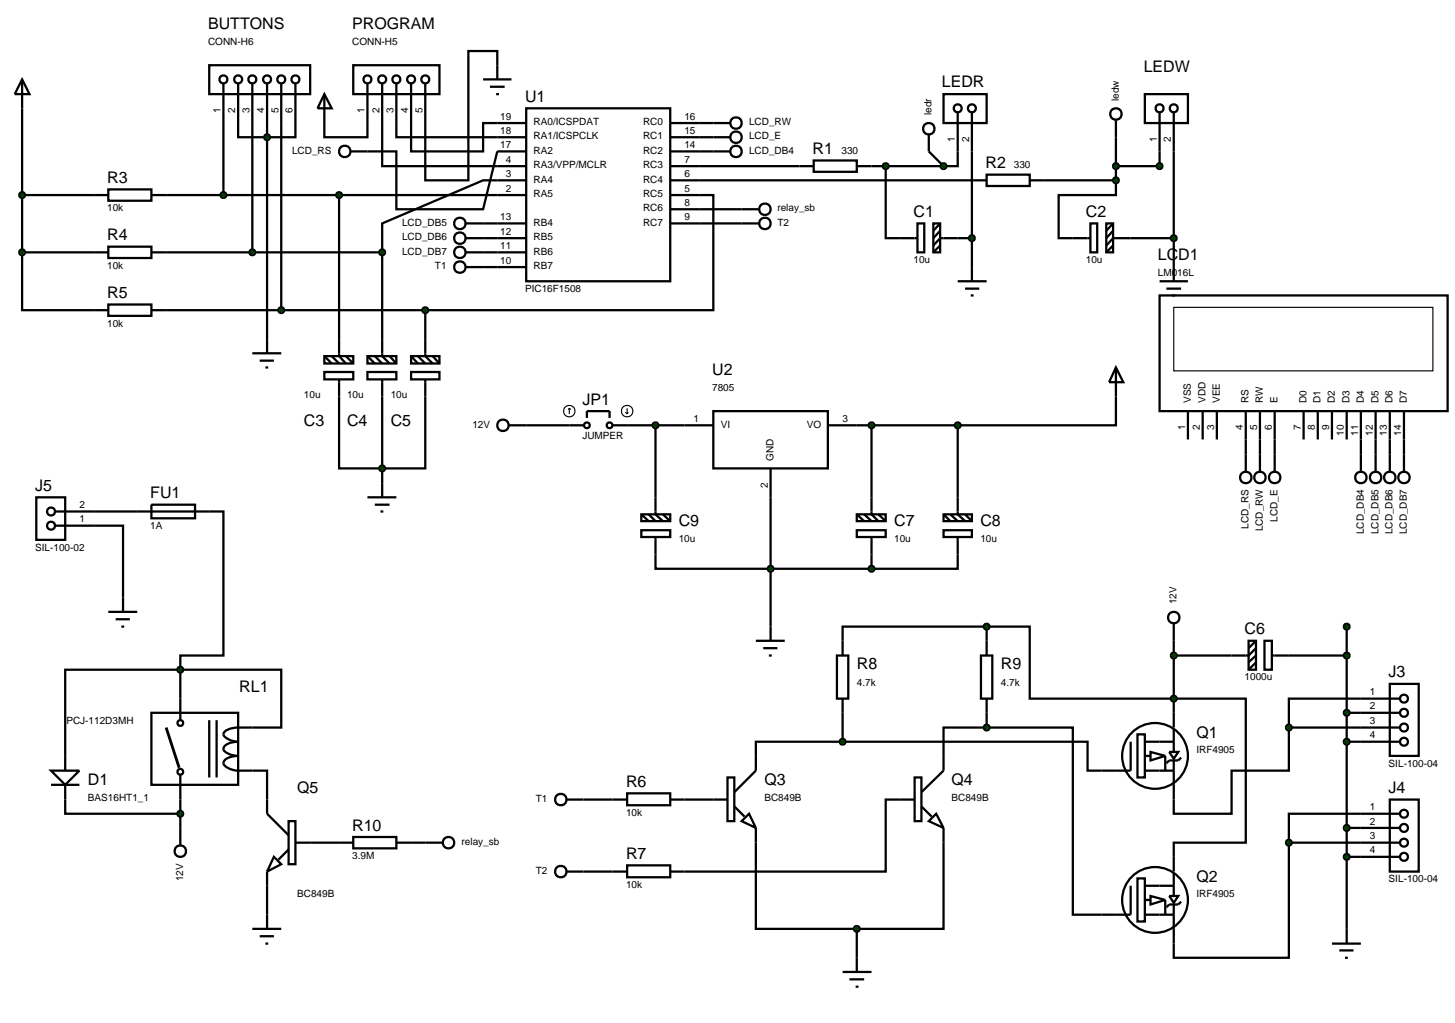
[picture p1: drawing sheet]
<svg xmlns="http://www.w3.org/2000/svg" width="257mm" height="180mm" viewBox="0 0 257 180" stroke-linecap="round" stroke-linejoin="round" font-family="sans-serif">
<g fill="none" stroke="#000" stroke-width=".4">
<path d="M3.9 19.1v25.4M87.7 11.5v-2.5h-5.1v22.8h-7.6v-10.1M92.8 19.1h25.4v30.5h-25.4zM201.9 16.6h7.6v5.1h-7.6zM204.5 19.9v9.4h-7.7M207 19.9v29.7M3.9 34.4h12.7M29.3 34.4h63.5M39.4 21.7v12.7M42 21.7v2.5h10.1v-2.5M44.5 21.7v22.8M47.1 21.7v38.1"/>
<path d="M49.6 21.7v33M57.2 21.7v2.5h7.6v-2.5M59.8 34.4v25.4M64.8 26.7h5.1v10.2h15.3l2.5-10.2h5.1M67.4 21.7v7.6h25.4M69.9 21.7v2.5h22.9M72.5 21.7v5h12.7v-5h7.6M85.2 39.4h7.6M92.8 31.8h-7.6l-17.8 7.6v5.1M118.2 34.4h7.6v20.3h-50.8M118.2 29.3h22.8M118.2 31.8h53.2"/>
<path d="M118.2 36.9h12.6M118.2 39.4h12.6M118.2 21.7h7.6M118.2 24.2h7.6M118.2 26.7h7.6M153.7 29.3h12.7M156.2 29.3v12.7h2.5M163.8 26.7l2.6 2.6M168.9 26.7v2.6h-2.5M171.4 26.7v20.4M184.1 31.8h12.7M196.8 31.8v2.6h-10.1v7.6h2.5"/>
<path d="M196.8 21.2v10.6M3.9 44.5v10.2h12.7M3.9 44.5h12.7M29.3 44.5h38.1M29.3 54.7h45.7M67.4 44.5v15.3M75 54.7v5.1M85.2 42h7.6M85.2 44.5h7.6M85.2 47.1h7.6M168.9 42h2.5M199.4 42h7.6"/>
<path d="M204.5 49.6h5M205.7 50.9h2.6M206.7 52.1h.5M59.8 69.9v12.7h15.2v-12.7M67.4 69.9v15.3M92.8 75h7.6M110.6 75h10.1M115.6 75v12.7M151.1 75h17.8M153.7 75v12.7M168.9 75v12.7M196.8 69.9v5.1h-27.9"/>
<path d="M219.7 77.5v2.6M222.2 77.5v2.6M224.8 77.5v2.6M240 77.5v2.6M242.6 77.5v2.6M245.1 77.5v2.6M247.6 77.5v2.6M16.6 92.7h5.1v12.7M16.6 90.2h7.6M36.9 90.2h2.5v25.4h-7.6v2.5M115.6 97.8v2.5h38.1M135.9 87.7v22.8"/>
<path d="M153.7 97.8v2.5M168.9 97.8v2.5h-15.2M31.8 118.1h17.8v10.2h-5.1M31.8 118.1h-20.3v15.2M31.8 118.1v5.1M174 110.5h7.6v12.7h38.1v25.4h-12.7v2.5M174 110.5h-25.4v2.5M174 110.5v2.5M207 113v12.7M207 115.6h10.2M227.3 115.6h10.2M237.5 110.5v53.3"/>
<path d="M44.5 135.9h2.6v5.1M148.6 130.8h43.2v5.1h2.5M148.6 130.8h-15.3v2.5M148.6 125.7v5.1M174 128.3h-7.6v5M174 128.3h15.2v33h5.1M174 125.7v2.6M227.3 128.3v7.6h-10.1v7.6h-10.2v-2.5M227.3 128.3h12.7M237.5 130.8h2.5M237.5 125.7h2.5M240 123.2h-12.7v5.1"/>
<path d="M11.5 141v2.5h20.3M31.8 141v5M47.1 156.2v5.1M54.7 148.6h5.1M72.5 148.6h2.5M102.9 141h5.1M102.9 153.7h5.1M120.7 141h5.1M133.3 148.6v15.2h17.8M158.7 141h-2.5v12.7h-35.5M166.4 148.6v15.2h-15.3M227.3 148.6v20.3h-20.3v-2.5"/>
<path d="M227.3 148.6h12.7M237.5 146h2.5M237.5 151.1h2.5M240 143.5h-12.7v5.1M151.1 163.8v5.1"/>
<circle cx="204.5" cy="19.1" r=".7"/>
<circle cx="207" cy="19.1" r=".7"/>
<circle cx="196.8" cy="20.1" r="1.01"/>
</g>
<path d="M204.1 29l.4-.2-.5 .5zM204.5 28.8l.4 .2 .1 .3zM205 29.3l-.1 .3-.4 .2zM204 29.3l.5 .5-.4-.2z" fill="#004000" stroke="#000" stroke-width=".4"/>
<path d="M204 29.3l.5-.5 .5 .5-.5 .5z" fill="#004000"/>
<g fill="none" stroke="#000" stroke-width=".4">
<path d="M166.4 16.6h7.6v5.1h-7.6zM168.9 19.9v6.8M171.4 19.9v6.8M163.8 23.7v3M168.9 49.6h5.1M170.2 50.9h2.5M171.2 52.1h.5M171.4 47.1v2.5"/>
<circle cx="168.9" cy="19.1" r=".7"/>
<circle cx="171.4" cy="19.1" r=".7"/>
<circle cx="163.8" cy="22.7" r="1.01"/>
</g>
<path d="M166.1 28.9l.3-.1-.5 .5zM166.4 28.8l.3 .1 .2 .4zM166.9 29.3l-.1 .3-.4 .2zM165.9 29.3l.5 .5-.4-.2z" fill="#004000" stroke="#000" stroke-width=".4"/>
<path d="M165.9 29.3l.5-.5 .5 .5-.5 .5z" fill="#004000"/>
<path d="M141 29.3h2.5M143.5 28.3h7.6v2h-7.6zM151.1 29.3h2.6M171.4 31.8h2.6M174 30.8h7.6v2h-7.6zM181.6 31.8h2.5" fill="none" stroke="#000" stroke-width=".4"/>
<path d="M196.4 29l.4-.2-.5 .5zM196.8 28.8l.3 .1 .2 .4zM196.8 29.8l.5-.5-.2 .4zM196.3 29.3l.5 .5-.4-.2z" fill="#004000" stroke="#000" stroke-width=".4"/>
<path d="M196.3 29.3l.5-.5 .5 .5-.5 .5z" fill="#004000"/>
<path d="M161.8 39.4h1.2v5.1h-1.2zM164.6 39.4h1.2v5.1h-1.2zM165.8 39.4l-1.2 1.3M158.7 42h3.1M165.8 40.7l-1.2 1.3M165.8 43.3l-1.2 1.2M168.9 42h-3.1l-1.2 1.3" fill="none" stroke="#000" stroke-width=".4"/>
<g fill="#004000" stroke="#000" stroke-width=".4">
<path d="M171.1 41.6l.3-.1-.5 .5zM171.4 41.5l.3 .1 .2 .4zM171.4 42.5l.5-.5-.2 .4zM170.9 42l.5 .5-.4-.2z"/>
<path d="M155.8 29l.4-.2-.5 .5zM156.2 28.8l.3 .1 .2 .4zM156.7 29.3l-.1 .3-.4 .2zM155.7 29.3l.5 .5-.3-.1z"/>
</g>
<g fill="#004000">
<path d="M171.4 41.5l.5 .5-.5 .5-.5-.5z"/>
<path d="M155.7 29.3l.5-.5 .5 .5-.5 .5z"/>
</g>
<path d="M192.3 39.4h1.2v5.1h-1.2zM195.1 39.4h1.2v5.1h-1.2zM196.3 39.4l-1.2 1.3M189.2 42h3.1M196.3 40.7l-1.2 1.3M196.3 43.3l-1.2 1.2M199.4 42h-3.1l-1.2 1.3" fill="none" stroke="#000" stroke-width=".4"/>
<g fill="#004000" stroke="#000" stroke-width=".4">
<path d="M206.6 41.7l.4-.2-.5 .5zM207 41.5l.4 .2 .1 .3zM207 42.5l.5-.5-.1 .3zM206.5 42l.5 .5-.3-.1z"/>
<path d="M196.5 31.4l.3-.1-.5 .5zM196.8 31.3l.4 .2 .1 .3zM196.8 32.3l.5-.5-.2 .4zM196.3 31.8l.5 .5-.4-.2z"/>
</g>
<g fill="#004000">
<path d="M206.5 42l.5-.5 .5 .5-.5 .5z"/>
<path d="M196.8 31.3l.5 .5-.5 .5-.5-.5z"/>
</g>
<g fill="none" stroke="#000" stroke-width=".4">
<path d="M36.9 11.5h17.8v5.1h-17.8zM39.4 14.8v6.9M42 14.8v6.9M44.5 14.8v6.9M47.1 14.8v6.9M49.6 14.8v6.9M52.1 14.8v6.9M16.6 34.4h2.5M19.1 33.4h7.6v2h-7.6zM26.7 34.4h2.6"/>
<circle cx="39.4" cy="14" r=".7"/>
<circle cx="42" cy="14" r=".7"/>
<circle cx="44.5" cy="14" r=".7"/>
<circle cx="47.1" cy="14" r=".7"/>
<circle cx="49.6" cy="14" r=".7"/>
<circle cx="52.1" cy="14" r=".7"/>
</g>
<path d="M39.1 34l.3-.1-.5 .5zM39.4 33.9l.4 .2 .1 .3zM39.4 34.9l.5-.5-.1 .3zM38.9 34.4l.5 .5-.4-.2z" fill="#004000" stroke="#000" stroke-width=".4"/>
<path d="M39.4 33.9l.5 .5-.5 .5-.5-.5z" fill="#004000"/>
<path d="M16.6 44.5h2.5M19.1 43.5h7.6v2h-7.6zM26.7 44.5h2.6" fill="none" stroke="#000" stroke-width=".4"/>
<path d="M44.1 44.2l.4-.2-.5 .5zM44.5 44l.4 .2 .1 .3zM44.5 45l.5-.5-.1 .3zM44 44.5l.5 .5-.3-.1z" fill="#004000" stroke="#000" stroke-width=".4"/>
<path d="M44 44.5l.5-.5 .5 .5-.5 .5z" fill="#004000"/>
<path d="M16.6 54.7h2.5M19.1 53.7h7.6v2h-7.6zM26.7 54.7h2.6" fill="none" stroke="#000" stroke-width=".4"/>
<g fill="#004000" stroke="#000" stroke-width=".4">
<path d="M49.2 54.4l.4-.2-.5 .5zM49.6 54.2l.3 .1 .2 .4zM49.6 55.2l.5-.5-.2 .4zM49.1 54.7l.5 .5-.4-.2z"/>
<path d="M46.7 23.9l.4-.2-.5 .5zM47.1 23.7l.4 .2 .1 .3zM47.6 24.2l-.1 .3-.4 .2zM46.6 24.2l.5 .5-.4-.2z"/>
</g>
<g fill="#004000">
<path d="M49.1 54.7l.5-.5 .5 .5-.5 .5z"/>
<path d="M46.6 24.2l.5-.5 .5 .5-.5 .5z"/>
</g>
<g fill="none" stroke="#000" stroke-width=".4">
<path d="M47.1 59.8v2.5M59.8 59.8v3l1.2 1.3M67.4 59.8v3l1.3 1.3M75 59.8v3l1.3 1.3M44.5 62.3h5.1M45.8 63.6h2.5M46.8 64.8h.5M57.2 65.6h5.1v1.3h-5.1zM57.2 62.8h5.1v1.3h-5.1zM57.2 62.8l1.3 1.3M58.5 62.8l1.3 1.3M59.8 66.9v3"/>
<path d="M61 62.8l1.3 1.3M64.8 65.6h5.1v1.3h-5.1zM64.8 62.8h5.1v1.3h-5.1zM64.8 62.8l1.3 1.3M66.1 62.8l1.3 1.3M67.4 66.9v3M68.7 62.8l1.2 1.3M72.5 65.6h5v1.3h-5zM72.5 62.8h5v1.3h-5zM72.5 62.8l1.2 1.3M73.7 62.8l1.3 1.3M75 66.9v3"/>
<path d="M76.3 62.8l1.2 1.3"/>
</g>
<g fill="#004000" stroke="#000" stroke-width=".4">
<path d="M59.4 34.1l.4-.2-.5 .5zM59.8 33.9l.4 .2 .1 .3zM59.8 34.9l.5-.5-.1 .3zM59.3 34.4l.5 .5-.3-.1z"/>
<path d="M67.1 44.1l.3-.1-.5 .5zM67.4 44l.3 .1 .2 .4zM67.4 45l.5-.5-.2 .4zM66.9 44.5l.5 .5-.4-.2z"/>
<path d="M74.6 54.4l.4-.2-.5 .5zM75 54.2l.3 .1 .2 .4zM75 55.2l.5-.5-.2 .4zM74.5 54.7l.5 .5-.4-.2z"/>
</g>
<g fill="#004000">
<path d="M59.3 34.4l.5-.5 .5 .5-.5 .5z"/>
<path d="M67.4 44l.5 .5-.5 .5-.5-.5z"/>
<path d="M74.5 54.7l.5-.5 .5 .5-.5 .5z"/>
</g>
<path d="M64.8 87.7h5.1M66.1 89h2.6M67.1 90.2h.5M67.4 85.2v2.5" fill="none" stroke="#000" stroke-width=".4"/>
<path d="M67.1 82.2l.3-.1-.5 .5zM67.4 82.1l.3 .1 .2 .4zM67.4 83.1l.5-.5-.2 .4zM66.9 82.6l.5 .5-.4-.2z" fill="#004000" stroke="#000" stroke-width=".4"/>
<path d="M67.4 82.1l.5 .5-.5 .5-.5-.5z" fill="#004000"/>
<path d="M3.9 14l1.3 2.6h-2.6zM3.9 14v5.1" fill="none" stroke="#000" stroke-width=".4"/>
<g fill="#004000" stroke="#000" stroke-width=".4">
<path d="M3.6 34l.3-.1-.5 .5zM3.9 33.9l.3 .1 .2 .4zM3.9 34.9l.5-.5-.2 .4zM3.4 34.4l.5 .5-.4-.2z"/>
<path d="M3.6 44.1l.3-.1-.5 .5zM3.9 44l.3 .1 .2 .4zM3.9 45l.5-.5-.2 .4zM3.4 44.5l.5 .5-.4-.2z"/>
</g>
<g fill="#004000">
<path d="M3.9 33.9l.5 .5-.5 .5-.5-.5z"/>
<path d="M3.9 44l.5 .5-.5 .5-.5-.5z"/>
</g>
<g fill="none" stroke="#000" stroke-width=".4">
<path d="M57.2 16.6l1.3 2.5h-2.5zM57.2 16.6v5.1M62.3 11.5h15.2v5.1h-15.2zM64.8 14.8v6.9M67.4 14.8v6.9M69.9 14.8v6.9M72.5 14.8v6.9M75 14.8v6.9M85.2 14h5M86.4 15.3h2.6M87.5 16.6h.5M87.7 11.5v2.5"/>
<path d="M130.8 36.9h3M110.6 139.9h7.6v2.1h-7.6zM128.3 137.1h1.2v7.7h-1.2zM133.3 133.3v2.6l-3.8 3.8M161.3 137.1h1.2v7.7h-1.2zM166.4 133.3v2.6l-3.9 3.8M108 141h2.6M108 153.7h2.6M110.6 152.6h7.6v2.1h-7.6zM118.2 141h2.5M118.2 153.7h2.5M125.8 141h2.5"/>
<path d="M129.5 142.2l1.8 1.8M130.8 144.8l1.3-1.3 1.2 2.5zM133.3 146v2.6M158.7 141h2.6M162.5 142.2l1.8 1.8M163.8 144.8l1.3-1.3 1.3 2.5zM166.4 146v2.6M148.6 171.4h5.1M149.8 172.7h2.6M150.9 174h.5M151.1 168.9v2.5"/>
<circle cx="64.8" cy="14" r=".7"/>
<circle cx="67.4" cy="14" r=".7"/>
<circle cx="69.9" cy="14" r=".7"/>
<circle cx="72.5" cy="14" r=".7"/>
<circle cx="75" cy="14" r=".7"/>
<circle cx="134.9" cy="36.9" r="1.01"/>
</g>
<path d="M150.7 163.5l.4-.2-.5 .5zM151.1 163.3l.4 .2 .1 .3zM151.6 163.8l-.2 .4-.3 .1zM150.6 163.8l.5 .5-.3-.1z" fill="#004000" stroke="#000" stroke-width=".4"/>
<path d="M151.1 163.3l.5 .5-.5 .5-.5-.5z" fill="#004000"/>
<g fill="none" stroke="#000" stroke-width=".4">
<path d="M207 110v3M199.4 130.8v5.1h-5.1M200.6 129.5h1.3v7.6h-1.3zM201.9 135.9h5.1M201.9 130.8h5.1M201.9 133.3h1M202.9 132.6l2.6 .7-2.6 .8zM205.5 133.3v2.6M206.2 132.6h1.6l-.8 1.2zM207 125.7v2.6M207 128.5v4.1M207 134.1v6.9"/>
<path d="M208.3 133.6l-.5 .5h-1.6l-.5 .5M99.9 141h3M99.9 153.7h3M199.4 156.2v5.1h-5.1M200.6 154.9h1.3v7.6h-1.3zM201.9 156.2h5.1M201.9 158.7h1M202.9 158l2.6 .7-2.6 .8zM205.5 158.7v2.6M206.2 158h1.6l-.8 1.2zM207 151.1v2.6M207 153.9v4.1"/>
<path d="M207 159.5v6.9M208.3 159l-.5 .5h-1.6l-.5 .5M201.9 161.3h5.1"/>
<circle cx="207" cy="108.9" r="1.01"/>
<circle cx="203.7" cy="133.3" r="5.8"/>
<circle cx="98.9" cy="153.7" r="1.01"/>
<circle cx="98.9" cy="141" r="1.01"/>
<circle cx="203.7" cy="158.7" r="5.8"/>
</g>
<path d="M206.6 122.9l.4-.2-.5 .5zM207 122.7l.3 .1 .2 .4zM207.5 123.2l-.1 .3-.4 .2zM206.5 123.2l.5 .5-.4-.2z" fill="#004000" stroke="#000" stroke-width=".4"/>
<path d="M206.5 123.2l.5-.5 .5 .5-.5 .5z" fill="#004000"/>
<path d="M147.6 115.6h2v7.6h-2zM148.6 113v2.6M173 115.6h2v7.6h-2zM174 113v2.6M148.6 123.2v2.5M174 123.2v2.5" fill="none" stroke="#000" stroke-width=".4"/>
<g fill="#004000" stroke="#000" stroke-width=".4">
<path d="M173.7 110.1l.3-.1-.5 .5zM174 110l.3 .1 .2 .4zM174.5 110.5l-.2 .4-.3 .1zM173.5 110.5l.5 .5-.4-.2z"/>
<path d="M173.7 127.9l.3-.1-.5 .5zM174 127.8l.3 .1 .2 .4zM174 128.8l.5-.5-.2 .4zM173.5 128.3l.5 .5-.3-.1z"/>
<path d="M148.3 130.4l.3-.1-.5 .5zM148.6 130.3l.3 .1 .2 .4zM148.6 131.3l.5-.5-.2 .4zM148.1 130.8l.5 .5-.3-.1z"/>
</g>
<g fill="#004000">
<path d="M174 110l.5 .5-.5 .5-.5-.5z"/>
<path d="M174 127.8l.5 .5-.5 .5-.5-.5z"/>
<path d="M148.6 130.3l.5 .5-.5 .5-.5-.5z"/>
</g>
<g fill="none" stroke="#000" stroke-width=".4">
<path d="M240 123.2h6.9M240 125.7h6.9M240 128.3h6.9M240 130.8h6.9M245.1 120.6h5.1v12.7h-5.1zM240 143.5h6.9M240 146h6.9M240 148.6h6.9M240 151.1h6.9M245.1 141h5.1v12.7h-5.1z"/>
<circle cx="247.6" cy="125.7" r=".7"/>
<circle cx="247.6" cy="128.3" r=".7"/>
<circle cx="247.6" cy="130.8" r=".7"/>
<circle cx="247.6" cy="123.2" r=".7"/>
<circle cx="247.6" cy="146" r=".7"/>
<circle cx="247.6" cy="151.1" r=".7"/>
<circle cx="247.6" cy="143.5" r=".7"/>
<circle cx="247.6" cy="148.6" r=".7"/>
</g>
<g fill="#004000" stroke="#000" stroke-width=".4">
<path d="M227 127.9l.3-.1-.5 .5zM227.3 127.8l.4 .2 .1 .3zM227.8 128.3l-.1 .3-.4 .2zM226.8 128.3l.5 .5-.4-.2z"/>
<path d="M226.9 148.3l.4-.2-.5 .5zM227.3 148.1l.4 .2 .1 .3zM227.8 148.6l-.1 .3-.4 .2zM226.8 148.6l.5 .5-.4-.2z"/>
<path d="M237.2 130.4l.3-.1-.5 .5zM237.5 130.3l.4 .2 .1 .3zM237.5 131.3l.5-.5-.2 .4zM237 130.8l.5 .5-.3-.1z"/>
<path d="M237.1 145.7l.4-.2-.5 .5zM237.5 145.5l.3 .1 .2 .4zM238 146l-.1 .3-.4 .2zM237 146l.5 .5-.4-.2z"/>
</g>
<g fill="#004000">
<path d="M227.3 127.8l.5 .5-.5 .5-.5-.5z"/>
<path d="M227.3 148.1l.5 .5-.5 .5-.5-.5z"/>
<path d="M237.5 130.3l.5 .5-.5 .5-.5-.5z"/>
<path d="M237 146l.5-.5 .5 .5-.5 .5z"/>
</g>
<path d="M234.9 166.4h5.1M236.2 167.6h2.5M237.2 168.9h.5M237.5 163.8v2.6" fill="none" stroke="#000" stroke-width=".4"/>
<g fill="#004000" stroke="#000" stroke-width=".4">
<path d="M237.1 150.8l.4-.2-.5 .5zM237.5 150.6l.4 .2 .1 .3zM237.5 151.6l.5-.5-.2 .4zM237 151.1l.5 .5-.3-.1z"/>
<path d="M237.1 125.4l.4-.2-.5 .5zM237.5 125.2l.4 .2 .1 .3zM237.5 126.2l.5-.5-.2 .4zM237 125.7l.5 .5-.3-.1z"/>
<path d="M237.1 110.2l.4-.2-.5 .5zM237.5 110l.3 .1 .2 .4zM238 110.5l-.1 .3-.4 .2zM237 110.5l.5 .5-.4-.2z"/>
</g>
<g fill="#004000">
<path d="M237 151.1l.5-.5 .5 .5-.5 .5z"/>
<path d="M237 125.7l.5-.5 .5 .5-.5 .5z"/>
<path d="M237 110.5l.5-.5 .5 .5-.5 .5z"/>
</g>
<path d="M220.2 113h1.3v5.1h-1.3zM221.5 114.3l-1.3 1.3h-3M221.5 116.8l-1.3 1.3M221.5 115.6l-1.3 1.2M221.5 113l-1.3 1.3M223 113h1.3v5.1h-1.3zM224.3 115.6h3" fill="none" stroke="#000" stroke-width=".4"/>
<g fill="#004000" stroke="#000" stroke-width=".4">
<path d="M237.1 115.3l.4-.2-.5 .5zM237.5 115.1l.3 .1 .2 .4zM237.5 116.1l.5-.5-.2 .4zM237 115.6l.5 .5-.3-.1z"/>
<path d="M206.6 115.3l.4-.2-.5 .5zM207 115.1l.3 .1 .2 .4zM207 116.1l.5-.5-.2 .4zM206.5 115.6l.5 .5-.3-.1z"/>
</g>
<g fill="#004000">
<path d="M237 115.6l.5-.5 .5 .5-.5 .5z"/>
<path d="M206.5 115.6l.5-.5 .5 .5-.5 .5z"/>
</g>
<g fill="none" stroke="#000" stroke-width=".4">
<path d="M130.8 39.4h3M82.1 47.1h3.1M9 135.9h5l-2.5 2.5zM9 138.4h5M11.5 133.3v2.6M11.5 138.4v2.6M26.7 125.7h15.3v12.7h-15.3zM31.8 123.2v3.8M31.8 136.6v4.4M36.9 127v10.1M38.2 127v10.1M44.5 128.3a9 9 0 0 0-4.3 .3l-.7 .6-.1 .3a2.79 2.79 0 0 0 2.6 1.3 3.2 3.2 0 0 0-2.5 .9l-.1 .4a2.77 2.77 0 0 0 2.6 1.2 3.2 3.2 0 0 0-2.5 .9 .9 .9 0 0 0 .7 1.2 6.9 6.9 0 0 0 4.3 .5"/>
<path d="M47.1 141v2.5l3.8 3.8M47.1 153.7v2.5M48.3 151.1l1.3 1.3-2.5 1.3zM50.9 144.8h1.2v7.6h-1.2zM50.9 149.8l-1.8 1.8M52.1 148.6h2.6M59.8 148.6h2.5M62.3 147.6h7.6v2h-7.6zM69.9 148.6h2.6M44.5 163.8h5.1M45.8 165.1h2.5M46.8 166.4h.5"/>
<path d="M47.1 161.3v2.5"/>
<circle cx="134.9" cy="39.4" r="1.01"/>
<circle cx="81.1" cy="47.1" r="1.01"/>
<circle cx="31.8" cy="136.1" r=".51"/>
<circle cx="31.8" cy="127.5" r=".51"/>
</g>
<path d="M29.3 128.3l2.3 7.1" fill="none" stroke="#000" stroke-width=".5"/>
<path d="M31.4 117.8l.4-.2-.5 .5zM31.8 117.6l.4 .2 .1 .3zM32.3 118.1l-.1 .3-.4 .2zM31.3 118.1l.5 .5-.3-.1z" fill="#004000" stroke="#000" stroke-width=".4"/>
<path d="M31.3 118.1l.5-.5 .5 .5-.5 .5z" fill="#004000"/>
<g fill="none" stroke="#000" stroke-width=".4">
<path d="M6.4 87.7h5.1v7.5h-5.1zM9.7 92.7h6.9M9.7 90.2h6.9M19.1 107.9h5.1M20.4 109.2h2.5M21.4 110.5h.5M21.7 105.4v2.5M31.8 146v3.1M75 148.6h3.1"/>
<circle cx="9" cy="92.7" r=".7"/>
<circle cx="9" cy="90.2" r=".7"/>
<circle cx="31.8" cy="150.1" r="1.01"/>
<circle cx="79.1" cy="148.6" r="1.01"/>
</g>
<path d="M31.4 143.2l.4-.2-.5 .5zM31.8 143l.4 .2 .1 .3zM32.3 143.5l-.1 .3-.4 .2zM31.3 143.5l.5 .5-.3-.1z" fill="#004000" stroke="#000" stroke-width=".4"/>
<path d="M31.3 143.5l.5-.5 .5 .5-.5 .5z" fill="#004000"/>
<g fill="none" stroke="#000" stroke-width=".4">
<path d="M89.7 75h3.1M100.4 75h2.5M103.5 73.7v-1.2h4v1.2M108 75h2.6M120.7 75h5.1M125.8 72.5h20.2v10.1h-20.2zM146 75h5.1M24.2 90.2h12.7M26.7 89h7.7v2.4h-7.7zM135.9 82.6v5.1M151.1 93.5h5.1v1.2h-5.1zM151.1 90.7h5.1v1.2h-5.1z"/>
<path d="M151.1 90.7l1.3 1.2M152.4 90.7l1.3 1.2M153.7 87.7v3l1.2 1.2M153.7 94.7v3.1M154.9 90.7l1.3 1.2M166.4 93.5h5v1.2h-5zM166.4 90.7h5v1.2h-5zM166.4 90.7l1.2 1.2M167.6 90.7l1.3 1.2M168.9 87.7v3l1.3 1.2M168.9 94.7v3.1M170.2 90.7l1.2 1.2"/>
<path d="M133.3 113h5.1M134.6 114.3h2.5M135.6 115.6h.5M135.9 110.5v2.5"/>
<circle cx="88.7" cy="75" r="1.01"/>
<circle cx="103.5" cy="75" r=".51"/>
<circle cx="107.5" cy="75" r=".51"/>
</g>
<g fill="none" stroke="#000" stroke-width=".2">
<path d="M100.4 72l-.2 .2M100.4 72l.3 .2M100.4 72v1M110.3 72.7l.3 .3M110.6 72v1M110.8 72.7l-.2 .3"/>
<circle cx="100.4" cy="72.5" r="1.01"/>
<circle cx="110.6" cy="72.5" r="1.01"/>
</g>
<g fill="#004000" stroke="#000" stroke-width=".4">
<path d="M153.4 74.6l.3-.1-.5 .5zM153.7 74.5l.4 .2 .1 .3zM154.2 75l-.1 .3-.4 .2zM153.2 75l.5 .5-.4-.2z"/>
<path d="M135.5 100l.4-.2-.5 .5zM135.9 99.8l.4 .2 .1 .3zM135.9 100.8l.5-.5-.2 .4zM135.4 100.3l.5 .5-.3-.1z"/>
<path d="M153.3 100l.4-.2-.5 .5zM153.7 99.8l.4 .2 .1 .3zM154.2 100.3l-.2 .4-.3 .1zM153.2 100.3l.5 .5-.3-.1z"/>
</g>
<g fill="#004000">
<path d="M153.7 74.5l.5 .5-.5 .5-.5-.5z"/>
<path d="M135.9 99.8l.5 .5-.5 .5-.5-.5z"/>
<path d="M153.7 99.8l.5 .5-.5 .5-.5-.5z"/>
</g>
<path d="M113.1 93.5h5.1v1.2h-5.1zM113.1 90.7h5.1v1.2h-5.1zM113.1 90.7l1.3 1.2M114.4 90.7l1.2 1.2M115.6 87.7v3l1.3 1.2M115.6 94.7v3.1M116.9 90.7l1.3 1.2" fill="none" stroke="#000" stroke-width=".4"/>
<path d="M115.3 74.6l.3-.1-.5 .5zM115.6 74.5l.4 .2 .1 .3zM116.1 75l-.1 .3-.4 .2zM115.1 75l.5 .5-.4-.2z" fill="#004000" stroke="#000" stroke-width=".4"/>
<path d="M115.1 75l.5-.5 .5 .5-.5 .5z" fill="#004000"/>
<path d="M196.8 64.8l1.3 2.6h-2.5zM196.8 64.8v5.1" fill="none" stroke="#000" stroke-width=".4"/>
<path d="M168.5 74.7l.4-.2-.5 .5zM168.9 74.5l.4 .2 .1 .3zM169.4 75l-.1 .3-.4 .2zM168.4 75l.5 .5-.4-.2z" fill="#004000" stroke="#000" stroke-width=".4"/>
<path d="M168.4 75l.5-.5 .5 .5-.5 .5z" fill="#004000"/>
<g fill="none" stroke="#000" stroke-width=".4">
<path d="M61.8 26.7h3M82.1 39.4h3.1M125.8 21.7h3M125.8 26.7h3M125.8 24.2h3M82.1 44.5h3.1M82.1 42h3.1M204.5 52.1h50.8v20.4h-50.8zM209.5 72.5v5M212.1 72.5v5M214.6 72.5v5M219.7 72.5v5"/>
<path d="M222.2 72.5v5M224.8 72.5v5M229.9 72.5v5M232.4 72.5v5M234.9 72.5v5M237.5 72.5v5M240 72.5v5M242.6 72.5v5M245.1 72.5v5M247.6 72.5v5M219.7 80.1v3M222.2 80.1v3"/>
<path d="M224.8 80.1v3M240 80.1v3M242.6 80.1v3M245.1 80.1v3M247.6 80.1v3"/>
<circle cx="60.8" cy="26.7" r="1.01"/>
<circle cx="81.1" cy="39.4" r="1.01"/>
<circle cx="129.8" cy="24.2" r="1.01"/>
<circle cx="129.8" cy="21.7" r="1.01"/>
<circle cx="129.8" cy="26.7" r="1.01"/>
<circle cx="81.1" cy="42" r="1.01"/>
<circle cx="81.1" cy="44.5" r="1.01"/>
<circle cx="219.7" cy="84.2" r="1.01"/>
<circle cx="222.2" cy="84.2" r="1.01"/>
<circle cx="224.8" cy="84.2" r="1.01"/>
<circle cx="240" cy="84.2" r="1.01"/>
<circle cx="242.6" cy="84.2" r="1.01"/>
<circle cx="245.1" cy="84.2" r="1.01"/>
<circle cx="247.6" cy="84.2" r="1.01"/>
</g>
<path d="M207 54.2h45.7v11.2h-45.7z" fill="none" stroke="#000" stroke-width=".2"/>
<g font-size="2.8">
<text x="36.7" y="5.2">BUTTONS</text>
<text x="62.1" y="5.2">PROGRAM</text>
<text x="92.6" y="18">U1</text>
<text x="166.1" y="15.4">LEDR</text>
<text x="201.7" y="12.8">LEDW</text>
<text x="143.3" y="27.2">R1</text>
<text x="173.8" y="29.7">R2</text>
<text x="18.9" y="32.3">R3</text>
<text x="161.1" y="38.3">C1</text>
<text x="191.5" y="38.3">C2</text>
<text x="18.9" y="42.4">R4</text>
<text x="204.2" y="45.9">LCD1</text>
<text x="18.9" y="52.6">R5</text>
<text x="102.7" y="71.4">JP1</text>
<text x="125.6" y="66.2">U2</text>
<text x="53.6" y="75.1">C3</text>
<text x="61.2" y="75.1">C4</text>
<text x="68.9" y="75.1">C5</text>
<text x="6.2" y="86.6">J5</text>
<text x="26.5" y="87.9">FU1</text>
<text x="119.7" y="92.8">C9</text>
<text x="157.7" y="92.8">C7</text>
<text x="172.9" y="92.8">C8</text>
<text x="219.5" y="111.9">C6</text>
<text x="151.1" y="118.1">R8</text>
<text x="176.5" y="118.1">R9</text>
<text x="244.9" y="119.5">J3</text>
<text x="42.2" y="122.1">RL1</text>
<text x="211" y="130.1">Q1</text>
<text x="15.5" y="138.5">D1</text>
<text x="52.4" y="139.8">Q5</text>
<text x="110.4" y="138.8">R6</text>
<text x="134.8" y="138.5">Q3</text>
<text x="167.8" y="138.5">Q4</text>
<text x="244.9" y="139.8">J4</text>
<text x="62.1" y="146.5">R10</text>
<text x="110.4" y="151.5">R7</text>
<text x="211" y="155.5">Q2</text>
</g>
<g font-size="1.8">
<text x="36.7" y="7.9">CONN-H6</text>
<text x="62.1" y="7.9">CONN-H5</text>
<text x="197.3" y="17.8" transform="rotate(-90 197.3 17.8)">ledw</text>
<text x="38.9" y="20" transform="rotate(-90 38.9 20)">1</text>
<text x="41.5" y="20" transform="rotate(-90 41.5 20)">2</text>
<text x="44" y="20" transform="rotate(-90 44 20)">3</text>
<text x="46.6" y="20" transform="rotate(-90 46.6 20)">4</text>
<text x="49.1" y="20" transform="rotate(-90 49.1 20)">5</text>
<text x="51.6" y="20" transform="rotate(-90 51.6 20)">6</text>
<text x="64.3" y="20" transform="rotate(-90 64.3 20)">1</text>
<text x="66.9" y="20" transform="rotate(-90 66.9 20)">2</text>
<text x="69.4" y="20" transform="rotate(-90 69.4 20)">3</text>
<text x="72" y="20" transform="rotate(-90 72 20)">4</text>
<text x="74.5" y="20" transform="rotate(-90 74.5 20)">5</text>
<text x="88.2" y="21.1">19</text>
<text x="88.2" y="23.6">18</text>
<text x="94.1" y="22.1">RA0/ICSPDAT</text>
<text x="113.4" y="22.1">RC0</text>
<text x="120.7" y="23.6">15</text>
<text x="120.7" y="21.1">16</text>
<text x="132.1" y="22.1">LCD_RW</text>
<text x="164.3" y="20.3" transform="rotate(-90 164.3 20.3)">ledr</text>
<text x="51.5" y="27.1">LCD_RS</text>
<text x="88.2" y="26.1">17</text>
<text x="89.2" y="28.7">4</text>
<text x="94.1" y="24.6">RA1/ICSPCLK</text>
<text x="94.1" y="27.1">RA2</text>
<text x="94.1" y="29.7">RA3/VPP/MCLR</text>
<text x="113.4" y="29.7">RC3</text>
<text x="113.4" y="27.1">RC2</text>
<text x="113.4" y="24.6">RC1</text>
<text x="120.7" y="28.7">7</text>
<text x="120.7" y="26.1">14</text>
<text x="132.1" y="24.6">LCD_E</text>
<text x="132.1" y="27.1">LCD_DB4</text>
<text x="148.4" y="27.1">330</text>
<text x="168.4" y="25.1" transform="rotate(-90 168.4 25.1)">1</text>
<text x="170.9" y="25.1" transform="rotate(-90 170.9 25.1)">2</text>
<text x="178.8" y="29.7">330</text>
<text x="204" y="25.1" transform="rotate(-90 204 25.1)">1</text>
<text x="206.5" y="25.1" transform="rotate(-90 206.5 25.1)">2</text>
<text x="89.2" y="33.8">2</text>
<text x="89.2" y="31.2">3</text>
<text x="94.1" y="34.8">RA5</text>
<text x="94.1" y="32.2">RA4</text>
<text x="113.4" y="34.8">RC5</text>
<text x="113.4" y="32.2">RC4</text>
<text x="120.7" y="33.8">5</text>
<text x="120.7" y="31.2">6</text>
<text x="18.9" y="37.3">10k</text>
<text x="70.9" y="39.8">LCD_DB5</text>
<text x="88.2" y="38.8">13</text>
<text x="88.2" y="41.4">12</text>
<text x="94.1" y="39.8">RB4</text>
<text x="113.4" y="39.8">RC7</text>
<text x="113.4" y="37.3">RC6</text>
<text x="120.7" y="38.8">9</text>
<text x="120.7" y="36.3">8</text>
<text x="137.1" y="37.3">relay_sb</text>
<text x="137.1" y="39.8">T2</text>
<text x="18.9" y="47.4">10k</text>
<text x="70.9" y="44.9">LCD_DB7</text>
<text x="70.9" y="42.4">LCD_DB6</text>
<text x="76.7" y="47.5">T1</text>
<text x="88.2" y="46.5">10</text>
<text x="88.2" y="43.9">11</text>
<text x="94.1" y="47.5">RB7</text>
<text x="94.1" y="42.4">RB5</text>
<text x="94.1" y="44.9">RB6</text>
<text x="161.1" y="46.4">10u</text>
<text x="191.5" y="46.4">10u</text>
<text x="92.6" y="51.5">PIC16F1508</text>
<text x="204.2" y="48.6">LM016L</text>
<text x="18.9" y="57.6">10k</text>
<text x="53.6" y="70.2">10u</text>
<text x="61.2" y="70.2">10u</text>
<text x="68.9" y="70.2">10u</text>
<text x="125.6" y="68.9">7805</text>
<text x="210" y="71.1" transform="rotate(-90 210 71.1)">VSS</text>
<text x="212.6" y="71.1" transform="rotate(-90 212.6 71.1)">VDD</text>
<text x="215.1" y="71.1" transform="rotate(-90 215.1 71.1)">VEE</text>
<text x="220.2" y="71.1" transform="rotate(-90 220.2 71.1)">RS</text>
<text x="222.7" y="71.1" transform="rotate(-90 222.7 71.1)">RW</text>
<text x="225.3" y="71.1" transform="rotate(-90 225.3 71.1)">E</text>
<text x="230.4" y="71.1" transform="rotate(-90 230.4 71.1)">D0</text>
<text x="232.9" y="71.1" transform="rotate(-90 232.9 71.1)">D1</text>
<text x="235.4" y="71.1" transform="rotate(-90 235.4 71.1)">D2</text>
<text x="238" y="71.1" transform="rotate(-90 238 71.1)">D3</text>
<text x="240.5" y="71.1" transform="rotate(-90 240.5 71.1)">D4</text>
<text x="243.1" y="71.1" transform="rotate(-90 243.1 71.1)">D5</text>
<text x="245.6" y="71.1" transform="rotate(-90 245.6 71.1)">D6</text>
<text x="248.1" y="71.1" transform="rotate(-90 248.1 71.1)">D7</text>
<text x="83.3" y="75.4">12V</text>
<text x="102.7" y="77.4">JUMPER</text>
<text x="122.3" y="74.4">1</text>
<text x="127.1" y="75.4">VI</text>
<text x="142.3" y="75.4">VO</text>
<text x="148.6" y="74.4">3</text>
<text x="209" y="75.9" transform="rotate(-90 209 75.9)">1</text>
<text x="211.6" y="75.9" transform="rotate(-90 211.6 75.9)">2</text>
<text x="214.1" y="75.9" transform="rotate(-90 214.1 75.9)">3</text>
<text x="219.2" y="75.9" transform="rotate(-90 219.2 75.9)">4</text>
<text x="221.7" y="75.9" transform="rotate(-90 221.7 75.9)">5</text>
<text x="224.3" y="75.9" transform="rotate(-90 224.3 75.9)">6</text>
<text x="229.4" y="75.9" transform="rotate(-90 229.4 75.9)">7</text>
<text x="231.9" y="75.9" transform="rotate(-90 231.9 75.9)">8</text>
<text x="234.4" y="75.9" transform="rotate(-90 234.4 75.9)">9</text>
<text x="237" y="76.9" transform="rotate(-90 237 76.9)">10</text>
<text x="239.5" y="76.9" transform="rotate(-90 239.5 76.9)">11</text>
<text x="242.1" y="76.9" transform="rotate(-90 242.1 76.9)">12</text>
<text x="244.6" y="76.9" transform="rotate(-90 244.6 76.9)">13</text>
<text x="247.1" y="76.9" transform="rotate(-90 247.1 76.9)">14</text>
<text x="136.4" y="81.3" transform="rotate(-90 136.4 81.3)">GND</text>
<text x="14" y="89.6">2</text>
<text x="135.4" y="86.1" transform="rotate(-90 135.4 86.1)">2</text>
<text x="14" y="92.1">1</text>
<text x="26.5" y="93.3">1A</text>
<text x="119.7" y="95.5">10u</text>
<text x="157.7" y="95.5">10u</text>
<text x="172.9" y="95.5">10u</text>
<text x="220.2" y="93.3" transform="rotate(-90 220.2 93.3)">LCD_RS</text>
<text x="222.7" y="93.7" transform="rotate(-90 222.7 93.7)">LCD_RW</text>
<text x="225.3" y="92" transform="rotate(-90 225.3 92)">LCD_E</text>
<text x="240.5" y="94.2" transform="rotate(-90 240.5 94.2)">LCD_DB4</text>
<text x="243.1" y="94.2" transform="rotate(-90 243.1 94.2)">LCD_DB5</text>
<text x="245.6" y="94.2" transform="rotate(-90 245.6 94.2)">LCD_DB6</text>
<text x="248.1" y="94.2" transform="rotate(-90 248.1 94.2)">LCD_DB7</text>
<text x="6.2" y="97.1">SIL-100-02</text>
<text x="207.5" y="106.6" transform="rotate(-90 207.5 106.6)">12V</text>
<text x="219.5" y="120">1000u</text>
<text x="151.1" y="120.9">4.7k</text>
<text x="176.5" y="120.9">4.7k</text>
<text x="241.6" y="122.6">1</text>
<text x="241.6" y="125.1">2</text>
<text x="11.7" y="127.6">PCJ-112D3MH</text>
<text x="241.6" y="127.7">3</text>
<text x="241.6" y="130.2">4</text>
<text x="211" y="132.8">IRF4905</text>
<text x="244.9" y="135.2">SIL-100-04</text>
<text x="15.5" y="141.2">BAS16HT1_1</text>
<text x="94.5" y="141.4">T1</text>
<text x="110.4" y="143.9">10k</text>
<text x="134.8" y="141.2">BC849B</text>
<text x="167.8" y="141.2">BC849B</text>
<text x="241.6" y="142.9">1</text>
<text x="81.4" y="149">relay_sb</text>
<text x="241.6" y="145.4">2</text>
<text x="241.6" y="148">3</text>
<text x="32.3" y="155.4" transform="rotate(-90 32.3 155.4)">12V</text>
<text x="62.1" y="151.5">3.9M</text>
<text x="94.5" y="154.1">T2</text>
<text x="241.6" y="150.5">4</text>
<text x="244.9" y="155.6">SIL-100-04</text>
<text x="52.4" y="158.1">BC849B</text>
<text x="110.4" y="156.6">10k</text>
<text x="211" y="158.2">IRF4905</text>
</g>
</svg>
